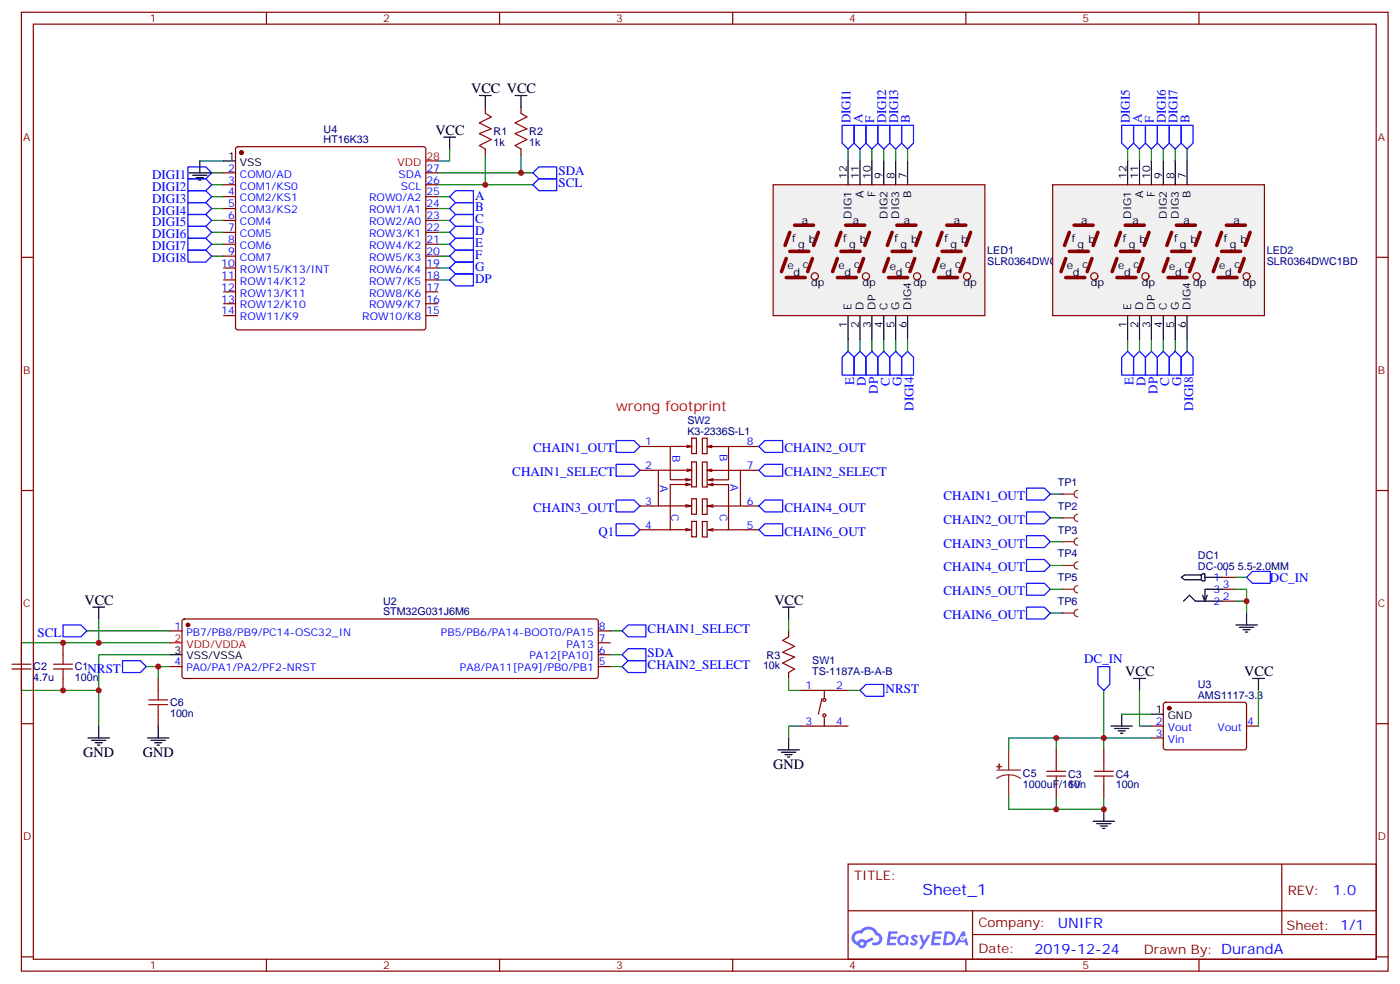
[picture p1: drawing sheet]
<svg xmlns="http://www.w3.org/2000/svg" width="415mm" height="292mm" viewBox="0 0 415 292" stroke-linecap="round" stroke-linejoin="round" font-family="sans-serif">
<g fill="none" stroke="#870000" stroke-width=".35">
<path d="M6.3 3.6h405.4v284.4h-405.4zM9.9 7.2h398.3v277.2h-398.3zM79 3.6v3.6M148.2 3.6v3.6M217.3 3.6v3.6M286.5 3.6v3.6M355.6 3.6v3.6M6.3 76.3h3.6M408.2 76.3h3.5M6.3 145.5h3.6M408.2 145.5h3.5M6.3 214.6h3.6"/>
<path d="M408.2 214.6h3.5M251.5 256.2h156.7v28.2h-156.7zM380.2 256.2v20.9M251.6 270.1h156.4M288.4 277.1h119.6M288.4 270.1v14.1M6.3 283.7h3.6M79 284.4v3.6M148.2 284.4v3.6M217.3 284.4v3.6M286.5 284.4v3.6M355.6 284.4v3.6"/>
<path d="M408.2 283.7h3.5"/>
</g>
<g fill="#5487ff">
<path d="M270.5 277.4a1.22 1.22 0 0 1 1.7 .3l-.3 .5a.47 .47 0 0 0-.4-.4 .47 .47 0 0 0-.5 .2l.2 .3a1.14 1.14 0 0 1 .7 1.7 1.14 1.14 0 0 1-1.9 0l-.2-.2 .5-.5 .7 .4a.29 .29 0 0 0 .4-.3 .29 .29 0 0 0-.3-.3 1.04 1.04 0 0 1-.6-1.7z"/>
<path d="M263.5 276.2h2.4l.3 .1-.1 .5-1.9 .1-.1 .9h1.6l.3 .3-.4 .4h-1.6l-.1 1.1h1.7l.2 .3-.2 .4h-2.7z"/>
<path d="M276.7 276.2h2.3l.4 .1-.2 .5-1.8 .1-.1 .9h1.5l.3 .3-.4 .4h-1.5l-.2 1.1h1.7l.2 .3-.2 .4h-2.6z"/>
<path d="M285.4 276.2h.7l.3 1.2-.6 .3a.69 .69 0 0 0-1 .3 .69 .69 0 0 0 .5 1 .69 .69 0 0 0 .8-.7l.5-.2 .6 2.2h-.8l-.2-.9h-1.7l-.5 .9h-.9z"/>
<path d="M272.6 277.2h.8l.6 1.9 1.1-1.9h.9l-2.5 4.2h-.9l.9-1.5z"/>
<path d="M280.2 276.2l-.6 4.1h1.4a2.11 2.11 0 0 0 2.4-2.1 2.11 2.11 0 0 0-2.5-2zM280.9 276.9a1.39 1.39 0 0 1 1.7 1.4 1.39 1.39 0 0 1-1.8 1.3h-.3z"/>
<path d="M266.5 277.8a1.54 1.54 0 0 0-.1 2.1 1.54 1.54 0 0 0 2.2 .2l.6 .2 .3-2.3-.2-.2-.4-.1a1.49 1.49 0 0 0-2.4 .1zM266.8 278.8a.95 .95 0 0 1 1.9 0 .95 .95 0 0 1-1.9 0z"/>
<path d="M253.2 276.5a2.18 2.18 0 0 0 1.1 3.7 1.44 1.44 0 0 0 1.6 1 1.44 1.44 0 0 0 1.2-1.5l2-1-.4-.8-2 1a1.47 1.47 0 0 0-2.4 .5 1.39 1.39 0 0 1-.7-2 1.39 1.39 0 0 1 2-.5 2.12 2.12 0 0 1 2.2-1.3 2.12 2.12 0 0 1 1.9 1.7 1.14 1.14 0 0 1 1.1 1.4 1.14 1.14 0 0 1-1.7 .8 .43 .43 0 0 0-.5 .3 .43 .43 0 0 0 .4 .5 1.98 1.98 0 0 0 2.5-1.2 1.98 1.98 0 0 0-1.2-2.5 3.1 3.1 0 0 0-5.2-.7l-.9 .1zM255.1 279.8a.55 .55 0 0 1 1.1 0 .55 .55 0 0 1-1.1 0z"/>
<circle cx="285.4" cy="278.3" r=".26"/>
</g>
<g fill="none" stroke="#870000" stroke-width=".35">
<path d="M143.9 31.9v1.7M154.5 31.9v1.7M66.3 51.3h3.5M66.3 54.8h3.5M66.3 58.3h3.5M70.1 43.7l.5-.2h55l.5 .2 .2 .5v52.9l-.2 .5-.5 .2h-55l-.5-.2-.3-.5v-52.9zM126.3 51.3h3.5M126.3 54.8h3.5M126.3 58.3h3.5M143.9 44.2v1.8M154.5 44.2v1.8M66.3 61.8h3.5"/>
<path d="M66.3 65.4h3.5M66.3 68.9h3.5M66.3 72.4h3.5M66.3 76h3.5M66.3 79.5h3.5M126.3 61.8h3.5M126.3 65.4h3.5M126.3 68.9h3.5M126.3 72.4h3.5M126.3 76h3.5M126.3 79.5h3.5M66.3 83h3.5"/>
<path d="M66.3 86.5h3.5M66.3 90.1h3.5M66.3 93.6h3.5M126.3 83h3.5M126.3 86.5h3.5M126.3 90.1h3.5M126.3 93.6h3.5M189.8 139.5h5.3M189.8 132.4h9.2M203.7 132l1.4 .4M203.7 139.1l1.4 .3M205.1 129.9h1.5v4.6h-1.5z"/>
<path d="M205.1 137h1.5v7.4h-1.5zM205.1 132.4h-6.3v9.9h6l-1.4-.4M205.1 139.4h-9.8v10.6h9.8l-1.7-.3M205.1 132.4l-1.4 .3M205.1 139.4l-1.4 .4M208.3 129.9h1.4v4.6h-1.4zM208.3 137h1.4v7.4h-1.4zM209.7 132.4h6.4v9.9h-6l1.4-.4M209.7 139.5h9.9v10.6h-9.9l1.8-.4M209.7 132.4l1.4 .4M209.7 139.5l1.4 .3M211.1 132.1l-1.4 .3"/>
<path d="M211.1 139.1l-1.4 .4M215.9 132.4h9.2M219.4 139.5h5.7M189.8 157.1h9.2M189.8 150h5.6M203.4 143.3l1.4 .4M203.4 156.7l1.4 .4M204.8 143.7h-6v13.4h6M204.8 142.3l-1.4 .3M204.8 157.1l-1.4 .3M204.8 143.7l-1.4 .3M205.1 147.9h1.5v4.6h-1.5z"/>
<path d="M205.1 154.6h1.5v4.6h-1.5zM205.1 150l-1.7 .4M208.3 147.9h1.4v4.6h-1.4zM208.3 154.6h1.4v4.6h-1.4zM209.7 150.1l1.8 .3M210.1 143.7h6v13.4h-6M210.1 142.3l1.4 .3M210.1 157.1l1.4 .4M210.1 143.7l1.4 .4M211.5 143.4l-1.4 .3M211.5 156.8l-1.4 .3M215.9 157.1h9.2"/>
<path d="M219.8 150h5.3M233.9 187.1v1.7M233.9 199.4v1.8"/>
</g>
<g fill="none" stroke="#008700" stroke-width=".35">
<path d="M59.3 47.7h7M62.8 58.3h3.5M62.8 54.8h3.5M62.8 51.3h3.5M129.8 58.3h3.5M129.8 54.8h28.2M129.8 51.3h28.2M133.3 44.2v3.5h-3.5M143.9 46v8.8M154.5 46v5.3M251.5 44.2v3.5M255.1 44.2v3.5"/>
<path d="M258.6 44.2v3.5M262.1 44.2v3.5M265.6 44.2v3.5M269.2 44.2v3.5M334.4 44.2v3.5M338 44.2v3.5M341.5 44.2v3.5M345 44.2v3.5M348.5 44.2v3.5M352.1 44.2v3.5M62.8 76h3.5M62.8 72.4h3.5"/>
<path d="M62.8 68.9h3.5M62.8 65.4h3.5M62.8 61.8h3.5M129.8 79.5h3.5M129.8 76h3.5M129.8 72.4h3.5M129.8 68.9h3.5M129.8 65.4h3.5M129.8 61.8h3.5M129.8 83h3.5M251.5 100.6v3.6M255.1 100.6v3.6"/>
<path d="M258.6 100.6v3.6M262.1 100.6v3.6M265.6 100.6v3.6M334.4 100.6v3.6M338 100.6v3.6M341.5 100.6v3.6M345 100.6v3.6M348.5 100.6v3.6M25.8 187.1h24.6M29.3 183.6v7h21.1M50.4 194.1h-21.1v21.2M181 187.1h3.5"/>
</g>
<g fill="none" stroke="#00f" stroke-width=".35">
<path d="M249.8 37.1h3.5v5.3l-1.8 1.8-1.7-1.8zM253.3 37.1h3.5v5.3l-1.7 1.8-1.8-1.8zM256.8 37.1h3.5v5.3l-1.7 1.8-1.8-1.8zM260.3 37.1h3.6v5.3l-1.8 1.8-1.8-1.8zM263.9 37.1h3.5v5.3l-1.8 1.8-1.7-1.8zM267.4 37.1h3.5v5.3l-1.7 1.8-1.8-1.8zM332.7 37.1h3.5v5.3l-1.8 1.8-1.7-1.8zM336.2 37.1h3.5v5.3l-1.7 1.8-1.8-1.8zM339.7 37.1h3.6v5.3l-1.8 1.8-1.8-1.8zM343.3 37.1h3.5v5.3l-1.8 1.8-1.7-1.8zM346.8 37.1h3.5v5.3l-1.8 1.8-1.7-1.8zM350.3 37.1h3.5v5.3l-1.7 1.8-1.8-1.8z"/>
<path d="M55.7 56.6h5.3l1.8 1.7-1.8 1.8h-5.3zM55.7 53h5.3l1.8 1.8-1.8 1.8h-5.3zM55.7 49.5h5.3l1.8 1.8-1.8 1.7h-5.3zM135.1 56.6h5.3v3.5h-5.3l-1.8-1.8zM158 51.3l1.8-1.8h5.3v3.5h-5.3zM158 54.8l1.8-1.8h5.3v3.6h-5.3zM55.7 74.2h5.3l1.8 1.8-1.8 1.7h-5.3zM55.7 70.7h5.3l1.8 1.7-1.8 1.8h-5.3zM55.7 67.1h5.3l1.8 1.8-1.8 1.8h-5.3zM55.7 63.6h5.3l1.8 1.8-1.8 1.7h-5.3zM55.7 60.1h5.3l1.8 1.7-1.8 1.8h-5.3zM133.3 79.5l1.8-1.8h5.3v3.5h-5.3z"/>
<path d="M133.3 76l1.8-1.8h5.3v3.5h-5.3zM133.3 72.4l1.8-1.7h5.3v3.5h-5.3zM133.3 68.9l1.8-1.8h5.3v3.6h-5.3zM133.3 65.4l1.8-1.8h5.3v3.5h-5.3zM133.3 61.8l1.8-1.7h5.3v3.5h-5.3zM133.3 83l1.8-1.8h5.3v3.6h-5.3zM251.5 104.2l1.8 1.7v5.3h-3.5v-5.3zM255.1 104.2l1.7 1.7v5.3h-3.5v-5.3zM256.8 105.9l1.8-1.7 1.7 1.7v5.3h-3.5zM262.1 104.2l1.8 1.7v5.3h-3.6v-5.3zM263.9 105.9l1.7-1.7 1.8 1.7v5.3h-3.5zM334.4 104.2l1.8 1.7v5.3h-3.5v-5.3z"/>
<path d="M336.2 105.9l1.8-1.7 1.7 1.7v5.3h-3.5zM341.5 104.2l1.8 1.7v5.3h-3.6v-5.3zM343.3 105.9l1.7-1.7 1.8 1.7v5.3h-3.5zM348.5 104.2l1.8 1.7v5.3h-3.5v-5.3zM18.7 185.3h5.3l1.8 1.8-1.8 1.7h-5.3zM184.5 187.1l1.8-1.8h5.3v3.5h-5.3zM255.1 204.7l1.7-1.7h5.3v3.5h-5.3z"/>
</g>
<g fill="none" stroke="#000" stroke-width=".35">
<path d="M56.1 51.3h6.3M57.1 52h4.3M58.2 52.7h2.1M58.9 53.4h.7M59.3 47.7v3.6M66.3 47.7h3.5M27.5 180h3.5M29.3 180v3.6M232.1 180h3.6M233.9 180v3.6M26.1 218.8h6.4M27.2 219.5h4.2"/>
<path d="M29.3 215.3v3.5M233.9 218.8v3.6M28.2 220.2h2.1M28.9 220.9h.7M230.7 222.4h6.4M231.8 223.1h4.2M232.8 223.8h2.1M233.5 224.5h.7"/>
</g>
<circle cx="71.6" cy="45.3" r=".53" fill="#870000" stroke="#870000" stroke-width=".35"/>
<path d="M126.3 47.7h3.5" fill="none" stroke="#f00" stroke-width=".35"/>
<path d="M143.9 33.6l1.8 1.1-3.5 1.7 3.5 1.8-3.5 1.4 3.5 1.8-3.5 1.7 1.7 1.1M154.5 33.6l1.8 1.1-3.5 1.7 3.5 1.8-3.5 1.4 3.5 1.8-3.5 1.7 1.7 1.1M233.9 188.8l-1.8 1.1 3.6 1.8-3.6 1.7 3.6 1.4-3.6 1.8 3.6 1.8-1.8 1" fill="none" stroke="#a10000" stroke-width=".35"/>
<path d="M315 146.5h3.6M319.6 145.5a1.06 1.06 0 0 0-1 1 1.06 1.06 0 0 0 1 1.1" fill="none" stroke="#8c2424" stroke-width=".35"/>
<circle cx="315" cy="146.5" r=".18" fill="#8c2424"/>
<path d="M315 153.6h3.6M319.6 152.5a1.06 1.06 0 0 0-1 1.1 1.06 1.06 0 0 0 1 1" fill="none" stroke="#8c2424" stroke-width=".35"/>
<circle cx="315" cy="153.6" r=".18" fill="#8c2424"/>
<path d="M319.6 159.6a1.06 1.06 0 0 0-1 1 1.06 1.06 0 0 0 1 1.1M315 160.6h3.6" fill="none" stroke="#8c2424" stroke-width=".35"/>
<circle cx="315" cy="160.6" r=".18" fill="#8c2424"/>
<path d="M315 167.7h3.6M319.6 166.6a1.06 1.06 0 0 0-1 1.1 1.06 1.06 0 0 0 1 1" fill="none" stroke="#8c2424" stroke-width=".35"/>
<circle cx="315" cy="167.7" r=".18" fill="#8c2424"/>
<path d="M315 174.7h3.6M319.6 173.7a1.06 1.06 0 0 0-1 1 1.06 1.06 0 0 0 1 1.1" fill="none" stroke="#8c2424" stroke-width=".35"/>
<circle cx="315" cy="174.7" r=".18" fill="#8c2424"/>
<path d="M315 181.8h3.6M319.6 180.7a1.06 1.06 0 0 0-1 1.1 1.06 1.06 0 0 0 1 1" fill="none" stroke="#8c2424" stroke-width=".35"/>
<circle cx="315" cy="181.8" r=".18" fill="#8c2424"/>
<g fill="none" stroke="#00f" stroke-width=".35">
<path d="M182.7 137.7h5.3l1.8 1.8-1.8 1.7h-5.3zM182.7 130.6h5.3l1.8 1.8-1.8 1.8h-5.3zM226.8 137.7h5.3v3.5h-5.3l-1.7-1.7zM226.8 130.6h5.3v3.6h-5.3l-1.7-1.8zM182.7 148.3h5.3l1.8 1.7-1.8 1.8h-5.3zM182.7 155.3h5.3l1.8 1.8-1.8 1.8h-5.3zM226.8 148.3h5.3v3.5h-5.3l-1.7-1.8zM226.8 155.3h5.3v3.6h-5.3l-1.7-1.8zM304.4 144.7h5.3l1.8 1.8-1.8 1.8h-5.3zM304.4 151.8h5.3l1.8 1.8-1.8 1.7h-5.3zM304.4 158.9h5.3l1.8 1.7-1.8 1.8h-5.3zM304.4 165.9h5.3l1.8 1.8-1.8 1.7h-5.3z"/>
<path d="M304.4 173h5.3l1.8 1.7-1.8 1.8h-5.3zM184.5 194.1l1.8-1.7h5.3v3.5h-5.3zM184.5 197.7l1.8-1.8h5.3v3.5h-5.3zM304.4 180h5.3l1.8 1.8-1.8 1.8h-5.3z"/>
</g>
<path d="M311.5 146.5h3.5M311.5 153.6h3.5M311.5 160.6h3.5M311.5 167.7h3.5M311.5 174.7h3.5M6.3 190.6h23M181 194.1h3.5M181 197.7h3.5M311.5 181.8h3.5M6.3 204.7h23" fill="none" stroke="#008700" stroke-width=".35"/>
<path d="M229.3 54.8h62.8v38.8h-62.8z" fill="#f0f0f0" stroke="#870000" stroke-width=".35"/>
<path d="M251.5 47.7v7.1M255.1 47.7v7.1M258.6 47.7v7.1M262.1 47.7v7.1M265.6 47.7v7.1M269.2 47.7v7.1M251.5 93.6v7M255.1 93.6v7M258.6 93.6v7M262.1 93.6v7M265.6 93.6v7M269.2 93.6v7" fill="none" stroke="#000" stroke-width=".35"/>
<path d="M263.5 76.7l-1.4 3.8M264.6 68.9l-1.4 3.9M264.6 74.5h5.6M266 66.8h5.6M271.3 76.7l-1.4 3.8M273 68.9l-1.4 3.9M263.5 82.3h5.7" fill="none" stroke="#870000" stroke-width="1.1"/>
<circle cx="272" cy="82" r="1.06" fill="#f0f0f0" stroke="#870000" stroke-width=".35"/>
<path d="M248.4 76.7l-1.5 3.8M249.4 68.9l-1.4 3.9M249.4 74.5h5.7M250.8 66.8h5.7M256.1 76.7l-1.4 3.8M257.9 68.9l-1.4 3.9M248.4 82.3h5.6" fill="none" stroke="#870000" stroke-width="1.1"/>
<circle cx="256.8" cy="82" r="1.06" fill="#f0f0f0" stroke="#870000" stroke-width=".35"/>
<path d="M233.2 76.7l-1.4 3.8M234.2 68.9l-1.4 3.9M234.2 74.5h5.7M235.7 66.8h5.6M240.9 76.7l-1.4 3.8M242.7 68.9l-1.4 3.9M233.2 82.3h5.6" fill="none" stroke="#870000" stroke-width="1.1"/>
<circle cx="241.7" cy="82" r="1.06" fill="#f0f0f0" stroke="#870000" stroke-width=".35"/>
<path d="M278.3 76.7l-1.4 3.8M279.4 68.9l-1.4 3.9M279.4 74.5h5.6M280.8 66.8h5.7M286.1 76.7l-1.4 3.8M287.9 68.9l-1.4 3.9M278.3 82.3h5.7" fill="none" stroke="#870000" stroke-width="1.1"/>
<circle cx="286.8" cy="82" r="1.06" fill="#f0f0f0" stroke="#870000" stroke-width=".35"/>
<path d="M269.2 104.2l1.7 1.7v5.3h-3.5v-5.3z" fill="none" stroke="#00f" stroke-width=".35"/>
<path d="M269.2 100.6v3.6" fill="none" stroke="#008700" stroke-width=".35"/>
<path d="M312.2 54.8h62.8v38.8h-62.8z" fill="#f0f0f0" stroke="#870000" stroke-width=".35"/>
<path d="M334.4 47.7v7.1M338 47.7v7.1M341.5 47.7v7.1M345 47.7v7.1M348.5 47.7v7.1M352.1 47.7v7.1M334.4 93.6v7M338 93.6v7M341.5 93.6v7M345 93.6v7M348.5 93.6v7M352.1 93.6v7" fill="none" stroke="#000" stroke-width=".35"/>
<path d="M346.4 76.7l-1.4 3.8M347.5 68.9l-1.4 3.9M347.5 74.5h5.6M348.9 66.8h5.6M354.2 76.7l-1.4 3.8M356 68.9l-1.5 3.9M346.4 82.3h5.7" fill="none" stroke="#870000" stroke-width="1.1"/>
<circle cx="354.9" cy="82" r="1.06" fill="#f0f0f0" stroke="#870000" stroke-width=".35"/>
<path d="M331.3 76.7l-1.5 3.8M332.3 68.9l-1.4 3.9M332.3 74.5h5.7M333.7 66.8h5.7M339 76.7l-1.4 3.8M340.8 68.9l-1.4 3.9M331.3 82.3h5.6" fill="none" stroke="#870000" stroke-width="1.1"/>
<circle cx="339.7" cy="82" r="1.06" fill="#f0f0f0" stroke="#870000" stroke-width=".35"/>
<path d="M316.1 76.7l-1.4 3.8M317.1 68.9l-1.4 3.9M317.1 74.5h5.7M318.6 66.8h5.6M323.8 76.7l-1.4 3.8M325.6 68.9l-1.4 3.9M316.1 82.3h5.6" fill="none" stroke="#870000" stroke-width="1.1"/>
<circle cx="324.6" cy="82" r="1.06" fill="#f0f0f0" stroke="#870000" stroke-width=".35"/>
<path d="M361.2 76.7l-1.4 3.8M362.3 68.9l-1.4 3.9M362.3 74.5h5.6M363.7 66.8h5.7M369 76.7l-1.4 3.8M370.8 68.9l-1.4 3.9M361.2 82.3h5.7" fill="none" stroke="#870000" stroke-width="1.1"/>
<circle cx="369.7" cy="82" r="1.06" fill="#f0f0f0" stroke="#870000" stroke-width=".35"/>
<path d="M350.3 105.9l1.8-1.7 1.7 1.7v5.3h-3.5zM369.7 171.2l1.8-1.8h5.3v3.6h-5.3zM36.3 195.9h5.3l1.8 1.8-1.8 1.7h-5.3zM325.6 197.7h3.5v5.3l-1.7 1.7-1.8-1.7z" fill="none" stroke="#00f" stroke-width=".35"/>
<g fill="none" stroke="#008700" stroke-width=".35">
<path d="M352.1 100.6v3.6M366.2 178.3h3.5v3.5M366.2 174.7h3.5v3.6M366.2 171.2h3.5M43.4 197.7h7M46.9 197.7v3.5M233.9 183.6v3.5M233.9 201.2v3.5h3.5M237.4 215.3h-3.5v3.5M251.5 204.7h3.6M313.3 218.8h-14.1v3.6M327.4 204.7v17.7"/>
<path d="M332.7 211.8h8.8M338 204.7v10.6h3.5M341.5 218.8h-28.2v3.6M373.2 204.7v10.6M299.2 236.5v3.5h14.1M313.3 236.5v3.5h14.1v-3.5"/>
</g>
<g fill="none" stroke="#000" stroke-width=".35">
<path d="M142.2 28.3h3.5M143.9 28.3v3.6M152.8 28.3h3.5M154.5 28.3v3.6M131.6 40.7h3.5M133.3 40.7v3.5M350.3 171.2l1.1-.7h4.9v1.4h-4.9zM351 178.3l1.8-1.8 1.7 1.8h8.2M356.3 170.5l.4-.4h.7v2.2h-.7l-.4-.4M357.4 171.2h5.3M358.1 176.5l-.7 1.8M362.7 174.7h-5.3v3.6l-.7-1.8"/>
<path d="M50.4 194.1h3.6M366.5 185.3h6.4M367.6 186h4.2M368.7 186.7h2.1M369.4 187.4h.7M369.7 181.8v3.5M43.7 218.8h6.4M44.8 219.5h4.2M46.9 215.3v3.5M329.5 215.3h6.3M330.6 216h4.2M331.6 216.7h2.1"/>
<path d="M332.3 217.4h.7M332.7 211.8v3.5M336.2 201.2h3.5M338 201.2v3.5M341.5 211.8h3.5M371.5 201.2h3.5M373.2 201.2v3.5M45.9 220.2h2.1M46.6 220.9h.7M327.4 240v3.5M324.2 243.5h6.4M325.3 244.2h4.2"/>
<path d="M326.3 244.9h2.1M327 245.6h.7"/>
</g>
<g fill="none" stroke="#870000" stroke-width=".35">
<path d="M362.7 178.3h3.5M362.7 174.7h3.5M362.7 171.2h3.5M6.3 190.6v3.5M18.7 190.6v3.5M50.4 187.1h3.6M50.4 197.7h3.6M54.2 183.8l.5-.2h122l.5 .2 .2 .5v16.2l-.2 .5-.5 .2h-122l-.5-.2-.2-.5v-16.2zM177.4 187.1h3.6M177.4 197.7h3.6M177.4 194.1h3.6M177.4 190.6h3.6"/>
<path d="M6.3 201.2v3.5M18.7 201.2v3.5M46.9 201.2v3.5M46.9 211.8v3.5M237.4 215.3h14.1M237.4 204.7h14.1M243.8 207.2l-1.1 4.6M244.5 204.7v2.5M244.5 212.8v2.5M341.5 215.3h3.5M341.5 218.8h3.5M345.3 208.5l.4-.3 23.6 .1 .4 .7-.1 12.9-.6 .5-23.6-.1-.4-.6v-12.7z"/>
<path d="M369.7 215.3h3.5M313.3 222.4v3.5M313.3 232.9v3.6M327.4 222.4v3.5M327.4 232.9v3.6"/>
<circle cx="244.5" cy="207.5" r=".44"/>
<circle cx="244.5" cy="212.1" r=".44"/>
</g>
<g fill="none" stroke="#a10000" stroke-width=".35">
<path d="M3.5 198.4h5.7M3.5 197h5.7M6.3 194.1v2.9M6.3 198.4v2.8M15.9 198.4h5.6M15.9 197h5.6M18.7 194.1v2.9M18.7 198.4v2.8M44.1 209h5.6M44.1 207.5h5.6M46.9 204.7v2.8M46.9 209v2.8"/>
<path d="M310.4 230.1h5.7M310.4 228.7h5.7M313.3 225.9v2.8M313.3 230.1v2.8M324.6 230.1h5.6M324.6 228.7h5.6M327.4 225.9v2.8M327.4 230.1v2.8"/>
</g>
<g fill="#870000" stroke="#870000" stroke-width=".35">
<circle cx="55.7" cy="185.3" r=".53"/>
<circle cx="346.8" cy="210" r=".53"/>
</g>
<path d="M50.4 190.6h3.6" fill="none" stroke="#f00" stroke-width=".35"/>
<path d="M295.6 228.4h7.1M299.2 229.8l1.8 .2 1.7 .8M299.2 229.8l-1.9 .2-1.7 .8M299.2 222.4v6M299.2 229.8v6.7" fill="none" stroke="#8c2424" stroke-width=".35"/>
<g fill="#8c2424" stroke="#8c2424" stroke-width=".35">
<path d="M295.6 227.3h1.4z"/>
<path d="M296.3 226.6l.1 1.4z"/>
</g>
<g fill="#c00">
<circle cx="46.9" cy="197.7" r=".88"/>
<circle cx="29.3" cy="190.6" r=".88"/>
<circle cx="154.5" cy="51.3" r=".88"/>
<circle cx="143.9" cy="54.8" r=".88"/>
<circle cx="29.3" cy="204.7" r=".88"/>
<circle cx="327.4" cy="240" r=".88"/>
<circle cx="327.4" cy="218.8" r=".88"/>
<circle cx="369.7" cy="178.3" r=".88"/>
<circle cx="18.7" cy="190.6" r=".88"/>
<circle cx="18.7" cy="204.7" r=".88"/>
<circle cx="313.3" cy="218.8" r=".88"/>
<circle cx="313.3" cy="240" r=".88"/>
</g>
<text font-size="4.6" fill="#00f" x="273.6" y="265.3">Sheet_1</text>
<g font-size="4.2">
<text x="139.7" y="27.6">VCC VCC</text>
<text x="129.1" y="40">VCC</text>
<text x="25" y="179.3">VCC</text>
<text x="229.7" y="179.3">VCC</text>
<text x="333.7" y="200.5">VCC</text>
<text x="369" y="200.5">VCC</text>
<text x="24.7" y="224.5">GND</text>
<text x="42.3" y="224.5">GND</text>
<text x="229.3" y="228">GND</text>
</g>
<text font-size="4.2" fill="#f00" x="182.7" y="121.8">wrong footprint</text>
<g font-size="4.2" fill="#00f">
<text x="395.3" y="265.5">1.0</text>
<text x="313.7" y="275">UNIFR</text>
<text x="306.8" y="282.9">2019-12-24</text>
</g>
<g font-size="3.9" fill="#00f">
<text x="252.2" y="36.6" transform="rotate(-90 252.2 36.6)">DIGI1</text>
<text x="255.8" y="36.6" transform="rotate(-90 255.8 36.6)">A</text>
<text x="259.3" y="36.6" transform="rotate(-90 259.3 36.6)">F</text>
<text x="262.8" y="36.6" transform="rotate(-90 262.8 36.6)">DIGI2</text>
<text x="266.3" y="36.6" transform="rotate(-90 266.3 36.6)">DIGI3</text>
<text x="269.9" y="36.6" transform="rotate(-90 269.9 36.6)">B</text>
<text x="335.1" y="36.6" transform="rotate(-90 335.1 36.6)">DIGI5</text>
<text x="338.7" y="36.6" transform="rotate(-90 338.7 36.6)">A</text>
<text x="342.2" y="36.6" transform="rotate(-90 342.2 36.6)">F</text>
<text x="345.7" y="36.6" transform="rotate(-90 345.7 36.6)">DIGI6</text>
<text x="349.2" y="36.6" transform="rotate(-90 349.2 36.6)">DIGI7</text>
<text x="352.8" y="36.6" transform="rotate(-90 352.8 36.6)">B</text>
<text x="45.1" y="53">DIGI1</text>
<text x="165.6" y="52">SDA</text>
<text x="45.1" y="56.6">DIGI2</text>
<text x="140.9" y="59.2">A</text>
<text x="165.6" y="55.5">SCL</text>
<text x="45.1" y="63.6">DIGI4</text>
<text x="45.1" y="60.1">DIGI3</text>
<text x="140.9" y="62.7">B</text>
<text x="45.1" y="70.7">DIGI6</text>
<text x="45.1" y="67.1">DIGI5</text>
<text x="140.9" y="69.7">D</text>
<text x="140.9" y="66.2">C</text>
<text x="45.1" y="77.7">DIGI8</text>
<text x="45.1" y="74.2">DIGI7</text>
<text x="140.9" y="76.8">F</text>
<text x="140.9" y="73.3">E</text>
<text x="140.9" y="83.9">DP</text>
<text x="140.9" y="80.3">G</text>
<text x="253.3" y="114.1" transform="rotate(-90 253.3 114.1)">E</text>
<text x="256.8" y="114.6" transform="rotate(-90 256.8 114.6)">D</text>
<text x="260.3" y="116.7" transform="rotate(-90 260.3 116.7)">DP</text>
<text x="263.9" y="114.3" transform="rotate(-90 263.9 114.3)">C</text>
<text x="267.4" y="114.6" transform="rotate(-90 267.4 114.6)">G</text>
<text x="336.2" y="114.1" transform="rotate(-90 336.2 114.1)">E</text>
<text x="339.7" y="114.6" transform="rotate(-90 339.7 114.6)">D</text>
<text x="343.3" y="116.7" transform="rotate(-90 343.3 116.7)">DP</text>
<text x="346.8" y="114.3" transform="rotate(-90 346.8 114.3)">C</text>
<text x="350.3" y="114.6" transform="rotate(-90 350.3 114.6)">G</text>
<text x="270.9" y="121.8" transform="rotate(-90 270.9 121.8)">DIGI4</text>
<text x="353.8" y="121.8" transform="rotate(-90 353.8 121.8)">DIGI8</text>
<text x="158.2" y="134.2">CHAIN1_OUT</text>
<text x="232.7" y="134.2">CHAIN2_OUT</text>
<text x="151.9" y="141.2">CHAIN1_SELECT</text>
<text x="232.7" y="141.2">CHAIN2_SELECT</text>
<text x="279.9" y="148.3">CHAIN1_OUT</text>
<text x="158.2" y="151.8">CHAIN3_OUT</text>
<text x="232.7" y="151.8">CHAIN4_OUT</text>
<text x="279.9" y="155.3">CHAIN2_OUT</text>
<text x="177.5" y="158.9">Q1</text>
<text x="232.7" y="158.9">CHAIN6_OUT</text>
<text x="279.9" y="162.4">CHAIN3_OUT</text>
<text x="279.9" y="169.4">CHAIN4_OUT</text>
<text x="376.7" y="172.5">DC_IN</text>
<text x="279.9" y="176.5">CHAIN5_OUT</text>
<text x="279.9" y="183.6">CHAIN6_OUT</text>
<text x="11.1" y="188.8">SCL</text>
<text x="192.1" y="187.8">CHAIN1_SELECT</text>
<text x="192.1" y="194.8">SDA</text>
<text x="321.5" y="196.7">DC_IN</text>
<text x="26" y="199.4">NRST</text>
<text x="192.1" y="198.4">CHAIN2_SELECT</text>
<text x="262.6" y="205.4">NRST</text>
</g>
<g font-size="3.9" fill="#800">
<text x="253.3" y="260.8">TITLE:</text>
<text x="381.9" y="265.5">REV:</text>
<text x="290.2" y="275">Company:</text>
<text x="381.6" y="275.6">Sheet: 1/1</text>
<text x="290.2" y="282.7">Date:</text>
<text x="339.2" y="282.8">Drawn By: DurandA</text>
</g>
<g font-size="3.2" fill="#800">
<text x="44.4" y="6.6">1</text>
<text x="113.6" y="6.6">2</text>
<text x="182.7" y="6.6">3</text>
<text x="251.9" y="6.6">4</text>
<text x="321" y="6.6">5</text>
<text x="6.9" y="41.7">A</text>
<text x="408.7" y="41.7">A</text>
<text x="6.9" y="110.9">B</text>
<text x="408.7" y="110.9">B</text>
<text x="6.9" y="180">C</text>
<text x="408.7" y="180">C</text>
<text x="6.9" y="249.2">D</text>
<text x="408.7" y="249.2">D</text>
<text x="44.4" y="287.4">1</text>
<text x="113.6" y="287.4">2</text>
<text x="182.7" y="287.4">3</text>
<text x="251.9" y="287.4">4</text>
<text x="321" y="287.4">5</text>
</g>
<g font-size="3.2" fill="#000080">
<text x="96" y="39.3">U4</text>
<text x="146.4" y="40.1">R1</text>
<text x="157" y="40.1">R2</text>
<text x="96" y="42.4">HT16K33</text>
<text x="146.4" y="43.2">1k</text>
<text x="157" y="43.2">1k</text>
<text x="292.8" y="75.3">LED1</text>
<text x="375.7" y="75.3">LED2</text>
<text x="292.8" y="78.6">SLR0364DWC1BD</text>
<text x="375.7" y="78.6">SLR0364DWC1BD</text>
<text x="203.9" y="125.7">SW2</text>
<text x="203.9" y="128.9">K3-2336S-L1</text>
<text x="313.8" y="144.1">TP1</text>
<text x="313.8" y="151.2">TP2</text>
<text x="313.8" y="158.2">TP3</text>
<text x="313.8" y="165.3">TP4</text>
<text x="355.3" y="165.8">DC1</text>
<text x="313.8" y="172.3">TP5</text>
<text x="355.3" y="169.1">DC-005 5.5-2.0MM</text>
<text x="113.6" y="179.3">U2</text>
<text x="313.8" y="179.4">TP6</text>
<text x="113.6" y="182.5">STM32G031J6M6</text>
<text x="227.4" y="195.3">R3</text>
<text x="240.9" y="196.9">SW1</text>
<text x="9.9" y="202">4.7u</text>
<text x="9.9" y="198.8">C2</text>
<text x="22.2" y="202">100n</text>
<text x="22.2" y="198.8">C1</text>
<text x="226.3" y="198.5">10k</text>
<text x="240.9" y="200.2">TS-1187A-B-A-B</text>
<text x="50.4" y="209.4">C6</text>
<text x="355.3" y="207.2">AMS1117-3.3</text>
<text x="355.3" y="204">U3</text>
<text x="50.4" y="212.6">100n</text>
<text x="303.4" y="233.7">1000uF/16V</text>
<text x="303.4" y="230.5">C5</text>
<text x="316.8" y="233.7">10n</text>
<text x="316.8" y="230.6">C3</text>
<text x="330.9" y="233.7">100n</text>
<text x="330.9" y="230.6">C4</text>
</g>
<g font-size="3.2">
<text x="67.7" y="47.4">1</text>
<text x="71.2" y="49.1">VSS</text>
<text x="251.2" y="53" transform="rotate(-90 251.2 53)">12</text>
<text x="254.7" y="53" transform="rotate(-90 254.7 53)">11</text>
<text x="258.2" y="53" transform="rotate(-90 258.2 53)">10</text>
<text x="261.8" y="53" transform="rotate(-90 261.8 53)">9</text>
<text x="265.3" y="53" transform="rotate(-90 265.3 53)">8</text>
<text x="268.8" y="53" transform="rotate(-90 268.8 53)">7</text>
<text x="334.1" y="53" transform="rotate(-90 334.1 53)">12</text>
<text x="337.6" y="53" transform="rotate(-90 337.6 53)">11</text>
<text x="341.1" y="53" transform="rotate(-90 341.1 53)">10</text>
<text x="344.7" y="53" transform="rotate(-90 344.7 53)">9</text>
<text x="348.2" y="53" transform="rotate(-90 348.2 53)">8</text>
<text x="351.7" y="53" transform="rotate(-90 351.7 53)">7</text>
<text x="256.1" y="58.7" transform="rotate(-90 256.1 58.7)">A</text>
<text x="259.6" y="58.4" transform="rotate(-90 259.6 58.4)">F</text>
<text x="270.2" y="58.7" transform="rotate(-90 270.2 58.7)">B</text>
<text x="339" y="58.7" transform="rotate(-90 339 58.7)">A</text>
<text x="342.5" y="58.4" transform="rotate(-90 342.5 58.4)">F</text>
<text x="353.1" y="58.7" transform="rotate(-90 353.1 58.7)">B</text>
<text x="252.6" y="64.8" transform="rotate(-90 252.6 64.8)">DIG1</text>
<text x="263.2" y="64.8" transform="rotate(-90 263.2 64.8)">DIG2</text>
<text x="266.7" y="64.8" transform="rotate(-90 266.7 64.8)">DIG3</text>
<text x="335.5" y="64.8" transform="rotate(-90 335.5 64.8)">DIG1</text>
<text x="346.1" y="64.8" transform="rotate(-90 346.1 64.8)">DIG2</text>
<text x="349.6" y="64.8" transform="rotate(-90 349.6 64.8)">DIG3</text>
<text x="234.9" y="71.7">f</text>
<text x="237.8" y="66.4">a</text>
<text x="250.1" y="71.7">f</text>
<text x="252.9" y="66.4">a</text>
<text x="265.3" y="71.7">f</text>
<text x="268.1" y="66.4">a</text>
<text x="280.1" y="71.7">f</text>
<text x="282.9" y="66.4">a</text>
<text x="317.9" y="71.7">f</text>
<text x="320.7" y="66.4">a</text>
<text x="333" y="71.7">f</text>
<text x="335.8" y="66.4">a</text>
<text x="348.2" y="71.7">f</text>
<text x="351" y="66.4">a</text>
<text x="363" y="71.7">f</text>
<text x="365.8" y="66.4">a</text>
<text x="236.7" y="73.5">g</text>
<text x="239.9" y="72.1">b</text>
<text x="251.9" y="73.5">g</text>
<text x="255.1" y="72.1">b</text>
<text x="267.1" y="73.5">g</text>
<text x="270.2" y="72.1">b</text>
<text x="281.9" y="73.5">g</text>
<text x="285" y="72.1">b</text>
<text x="319.6" y="73.5">g</text>
<text x="322.8" y="72.1">b</text>
<text x="334.8" y="73.5">g</text>
<text x="338" y="72.1">b</text>
<text x="350" y="73.5">g</text>
<text x="353.1" y="72.1">b</text>
<text x="364.8" y="73.5">g</text>
<text x="367.9" y="72.1">b</text>
<text x="233.5" y="79.8">e</text>
<text x="235.3" y="82">d</text>
<text x="238.1" y="79.5">c</text>
<text x="248.7" y="79.8">e</text>
<text x="250.5" y="82">d</text>
<text x="253.3" y="79.5">c</text>
<text x="263.9" y="80.2">e</text>
<text x="265.6" y="82">d</text>
<text x="268.5" y="79.5">c</text>
<text x="278.7" y="79.8">e</text>
<text x="280.5" y="82">d</text>
<text x="283.3" y="79.5">c</text>
<text x="316.4" y="79.8">e</text>
<text x="318.2" y="82">d</text>
<text x="321" y="79.5">c</text>
<text x="331.6" y="79.8">e</text>
<text x="333.4" y="82">d</text>
<text x="336.2" y="79.5">c</text>
<text x="346.8" y="80.2">e</text>
<text x="348.5" y="82">d</text>
<text x="351.4" y="79.5">c</text>
<text x="361.6" y="79.8">e</text>
<text x="363.4" y="82">d</text>
<text x="366.2" y="79.5">c</text>
<text x="240.6" y="84.8">dp</text>
<text x="255.8" y="84.8">dp</text>
<text x="270.9" y="84.8">dp</text>
<text x="285.8" y="84.8">dp</text>
<text x="323.5" y="84.8">dp</text>
<text x="338.7" y="84.8">dp</text>
<text x="353.8" y="84.8">dp</text>
<text x="368.7" y="84.8">dp</text>
<text x="252.6" y="91.8" transform="rotate(-90 252.6 91.8)">E</text>
<text x="256.1" y="91.8" transform="rotate(-90 256.1 91.8)">D</text>
<text x="259.6" y="91.8" transform="rotate(-90 259.6 91.8)">DP</text>
<text x="263.2" y="91.8" transform="rotate(-90 263.2 91.8)">C</text>
<text x="266.7" y="91.8" transform="rotate(-90 266.7 91.8)">G</text>
<text x="270.2" y="91.8" transform="rotate(-90 270.2 91.8)">DIG4</text>
<text x="335.5" y="91.8" transform="rotate(-90 335.5 91.8)">E</text>
<text x="339" y="91.8" transform="rotate(-90 339 91.8)">D</text>
<text x="342.5" y="91.8" transform="rotate(-90 342.5 91.8)">DP</text>
<text x="346.1" y="91.8" transform="rotate(-90 346.1 91.8)">C</text>
<text x="349.6" y="91.8" transform="rotate(-90 349.6 91.8)">G</text>
<text x="353.1" y="91.8" transform="rotate(-90 353.1 91.8)">DIG4</text>
<text x="251.2" y="97.4" transform="rotate(-90 251.2 97.4)">1</text>
<text x="254.7" y="97.4" transform="rotate(-90 254.7 97.4)">2</text>
<text x="258.2" y="97.4" transform="rotate(-90 258.2 97.4)">3</text>
<text x="261.8" y="97.4" transform="rotate(-90 261.8 97.4)">4</text>
<text x="265.3" y="97.4" transform="rotate(-90 265.3 97.4)">5</text>
<text x="268.8" y="97.4" transform="rotate(-90 268.8 97.4)">6</text>
<text x="334.1" y="97.4" transform="rotate(-90 334.1 97.4)">1</text>
<text x="337.6" y="97.4" transform="rotate(-90 337.6 97.4)">2</text>
<text x="341.1" y="97.4" transform="rotate(-90 341.1 97.4)">3</text>
<text x="344.7" y="97.4" transform="rotate(-90 344.7 97.4)">4</text>
<text x="348.2" y="97.4" transform="rotate(-90 348.2 97.4)">5</text>
<text x="351.7" y="97.4" transform="rotate(-90 351.7 97.4)">6</text>
<text x="51.8" y="193.8">3</text>
<text x="55.3" y="195.5">VSS/VSSA</text>
<text x="342.8" y="211.4">1</text>
<text x="346.3" y="213.2">GND</text>
</g>
<g font-size="3.2" fill="#f00">
<text x="126.5" y="47.4">28</text>
<text x="117.9" y="49.1">VDD</text>
<text x="51.8" y="190.3">2</text>
<text x="55.3" y="192">VDD/VDDA</text>
</g>
<g font-size="3.2" fill="#00f">
<text x="67.7" y="50.9">2</text>
<text x="71.2" y="52.7">COM0/AD</text>
<text x="118.2" y="52.7">SDA</text>
<text x="126.5" y="50.9">27</text>
<text x="67.7" y="54.4">3</text>
<text x="67.7" y="58">4</text>
<text x="71.2" y="56.2">COM1/KS0</text>
<text x="71.2" y="59.7">COM2/KS1</text>
<text x="109.5" y="59.7">ROW0/A2</text>
<text x="118.8" y="56.2">SCL</text>
<text x="126.5" y="58">25</text>
<text x="126.5" y="54.4">26</text>
<text x="67.7" y="61.5">5</text>
<text x="67.7" y="65">6</text>
<text x="71.2" y="63.3">COM3/KS2</text>
<text x="109.5" y="63.3">ROW1/A1</text>
<text x="126.5" y="65">23</text>
<text x="126.5" y="61.5">24</text>
<text x="67.7" y="68.5">7</text>
<text x="71.2" y="66.8">COM4</text>
<text x="71.2" y="70.3">COM5</text>
<text x="109.5" y="70.3">ROW3/K1</text>
<text x="109.5" y="66.8">ROW2/A0</text>
<text x="126.5" y="68.5">22</text>
<text x="67.7" y="72.1">8</text>
<text x="67.7" y="75.6">9</text>
<text x="71.2" y="73.8">COM6</text>
<text x="71.2" y="77.4">COM7</text>
<text x="109.5" y="77.4">ROW5/K3</text>
<text x="109.5" y="73.8">ROW4/K2</text>
<text x="126.5" y="75.6">20</text>
<text x="126.5" y="72.1">21</text>
<text x="65.6" y="79.1">10</text>
<text x="65.6" y="82.7">11</text>
<text x="71.2" y="80.9">ROW15/K13/INT</text>
<text x="109.5" y="80.9">ROW6/K4</text>
<text x="126.5" y="82.7">18</text>
<text x="126.5" y="79.1">19</text>
<text x="65.6" y="86.2">12</text>
<text x="65.6" y="89.7">13</text>
<text x="71.2" y="84.4">ROW14/K12</text>
<text x="71.2" y="87.9">ROW13/K11</text>
<text x="109.5" y="87.9">ROW8/K6</text>
<text x="109.5" y="84.4">ROW7/K5</text>
<text x="126.5" y="89.7">16</text>
<text x="126.5" y="86.2">17</text>
<text x="65.6" y="93.2">14</text>
<text x="71.2" y="91.5">ROW12/K10</text>
<text x="71.2" y="95">ROW11/K9</text>
<text x="107.5" y="95">ROW10/K8</text>
<text x="109.5" y="91.5">ROW9/K7</text>
<text x="126.5" y="93.2">15</text>
<text x="191.3" y="132">1</text>
<text x="199.4" y="134.9" transform="rotate(90 199.4 134.9)">B</text>
<text x="213.5" y="134.7" transform="rotate(90 213.5 134.7)">B</text>
<text x="221.5" y="132">8</text>
<text x="191.3" y="139.1">2</text>
<text x="195.8" y="143.7" transform="rotate(90 195.8 143.7)">A</text>
<text x="216.6" y="143.6" transform="rotate(90 216.6 143.6)">A</text>
<text x="221.5" y="139.1">7</text>
<text x="191.3" y="149.7">3</text>
<text x="221.5" y="149.7">6</text>
<text x="199.1" y="152.5" transform="rotate(90 199.1 152.5)">C</text>
<text x="213.5" y="152.3" transform="rotate(90 213.5 152.3)">C</text>
<text x="191.3" y="156.7">4</text>
<text x="221.5" y="156.7">5</text>
<text x="359.9" y="172.3">1</text>
<text x="362.7" y="170.9">1</text>
<text x="359.9" y="179.3">2</text>
<text x="359.9" y="175.8">3</text>
<text x="362.7" y="177.9">2</text>
<text x="362.7" y="174.4">3</text>
<text x="51.8" y="186.7">1</text>
<text x="55.3" y="188.5">PB7/PB8/PB9/PC14-OSC32_IN</text>
<text x="130.8" y="188.5">PB5/PB6/PA14-BOOT0/PA15</text>
<text x="177.6" y="190.3">7</text>
<text x="177.6" y="186.7">8</text>
<text x="51.8" y="197.3">4</text>
<text x="157" y="195.5">PA12[PA10]</text>
<text x="168" y="192">PA13</text>
<text x="177.6" y="197.3">5</text>
<text x="177.6" y="193.8">6</text>
<text x="55.3" y="199.1">PA0/PA1/PA2/PF2-NRST</text>
<text x="136.4" y="199.1">PA8/PA11[PA9]/PB0/PB1</text>
<text x="238.9" y="204.4">1</text>
<text x="248" y="204.4">2</text>
<text x="238.9" y="214.9">3</text>
<text x="248" y="214.9">4</text>
<text x="342.8" y="214.9">2</text>
<text x="369.9" y="214.9">4</text>
<text x="342.8" y="218.5">3</text>
<text x="346.3" y="216.7">Vout</text>
<text x="346.3" y="220.2">Vin</text>
<text x="361.1" y="216.7">Vout</text>
</g>
</svg>
